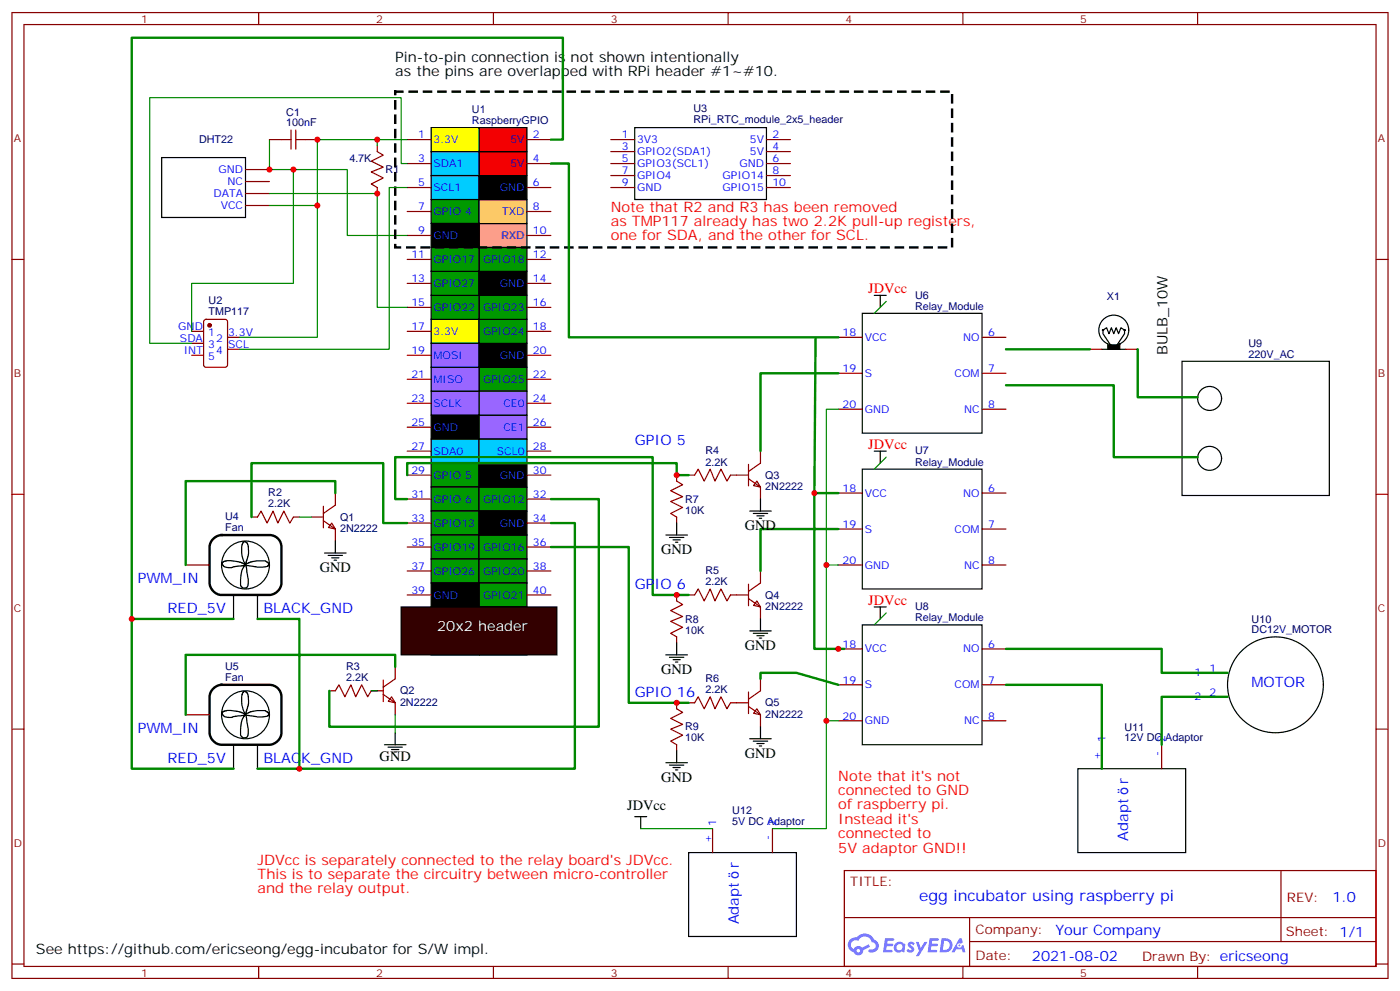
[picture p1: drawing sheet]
<svg xmlns="http://www.w3.org/2000/svg" width="412mm" height="292mm" viewBox="0 0 412 292" stroke-linecap="round" stroke-linejoin="round" font-family="sans-serif">
<g fill="none" stroke="#870000" stroke-width=".35">
<path d="M3.5 3.7h405.4v284.3h-405.4zM7.1 7.2h398.2v277.3h-398.2zM76.2 3.7v3.5M145.3 3.7v3.5M214.5 3.7v3.5M283.6 3.7v3.5M352.8 3.7v3.5M3.5 76.4h3.6M405.3 76.4h3.6M3.5 145.5h3.6M405.3 145.5h3.6M3.5 214.7h3.6"/>
<path d="M405.3 214.7h3.6M248.7 256.3h156.6v28.2h-156.6zM377.3 256.3v20.9M248.7 270.1h156.5M285.6 277.2h119.6M285.6 270.1v14.2M3.5 283.8h3.6M76.2 284.5v3.5M145.3 284.5v3.5M214.5 284.5v3.5M283.6 284.5v3.5M352.8 284.5v3.5"/>
<path d="M405.3 283.8h3.6"/>
</g>
<g fill="#5487ff">
<path d="M267.7 277.5a1.22 1.22 0 0 1 1.7 .2l-.4 .6a.47 .47 0 0 0-.3-.4 .47 .47 0 0 0-.5 .2l.1 .2a1.14 1.14 0 0 1 .8 1.8 1.14 1.14 0 0 1-1.9 0l-.2-.2 .5-.6 .7 .5a.29 .29 0 0 0 .3-.3 .29 .29 0 0 0-.2-.3 1.04 1.04 0 0 1-.6-1.7z"/>
<path d="M260.7 276.2h2.4l.3 .2-.2 .5-1.8 .1-.1 .8h1.5l.3 .4-.3 .4h-1.6l-.2 1.1h1.7l.2 .3-.2 .3-2.6 .1z"/>
<path d="M273.8 276.2h2.4l.3 .2-.1 .5-1.8 .1-.2 .8h1.6l.3 .4-.4 .4-1.6-.1-.1 1.1 1.7 .1 .2 .3-.2 .3-2.6 .1z"/>
<path d="M282.6 276.2h.7l.3 1.3-.6 .3a.69 .69 0 0 0-1 .3 .69 .69 0 0 0 .4 .9 .69 .69 0 0 0 .9-.6l.5-.2 .6 2.2h-.8l-.2-.9h-1.8l-.5 .9h-.8z"/>
<path d="M269.8 277.3h.8l.6 1.8 1.1-1.8h.9l-2.6 4.2h-.8l.9-1.5z"/>
<path d="M277.4 276.2l-.6 4.2h1.3a2.11 2.11 0 0 0 2.5-2.1 2.11 2.11 0 0 0-2.5-2.1zM278.1 277a1.39 1.39 0 0 1 1.7 1.4 1.39 1.39 0 0 1-1.8 1.2h-.3z"/>
<path d="M263.7 277.8a1.54 1.54 0 0 0-.1 2.2 1.54 1.54 0 0 0 2.2 .1l.6 .3 .3-2.3-.2-.3h-.4a1.49 1.49 0 0 0-2.4 0zM264 278.8a.94 .94 0 0 1 1.8 0 .94 .94 0 0 1-1.8 0z"/>
<path d="M250.4 276.6a2.18 2.18 0 0 0 1.1 3.7 1.44 1.44 0 0 0 1.6 .9 1.44 1.44 0 0 0 1.2-1.4l2-1.1-.5-.7-1.9 1a1.47 1.47 0 0 0-2.4 .4 1.39 1.39 0 0 1-.7-1.9 1.39 1.39 0 0 1 2-.5 2.12 2.12 0 0 1 2.2-1.3 2.12 2.12 0 0 1 1.9 1.7 1.14 1.14 0 0 1 1.1 1.4 1.14 1.14 0 0 1-1.7 .7 .43 .43 0 0 0-.5 .4 .43 .43 0 0 0 .4 .5 1.98 1.98 0 0 0 2.5-1.2 1.98 1.98 0 0 0-1.2-2.6 3.1 3.1 0 0 0-5.3-.6l-.9 .1zM252.3 279.9a.55 .55 0 0 1 1.1 0 .55 .55 0 0 1-1.1 0z"/>
<circle cx="282.6" cy="278.3" r=".26"/>
</g>
<g fill="#f00" stroke="#000" stroke-width=".35">
<path d="M141.1 44.6h14.1v7.1h-14.1z"/>
<path d="M141.1 37.6h14.1v7h-14.1z"/>
</g>
<path d="M141.1 108.1h14.1v7.1h-14.1z" fill="#090" stroke="#000" stroke-width=".35"/>
<g fill="#96f" stroke="#000" stroke-width=".35">
<path d="M141.1 122.2h14.1v7.1h-14.1z"/>
<path d="M141.1 115.2h14.1v7h-14.1z"/>
<path d="M127 115.2h14.1v7h-14.1z"/>
<path d="M127 108.1h14.1v7.1h-14.1z"/>
</g>
<path d="M127 94h14.1v7.1h-14.1z" fill="#ff0" stroke="#000" stroke-width=".35"/>
<path d="M127 101.1h14.1v7h-14.1z" fill="#96f" stroke="#000" stroke-width=".35"/>
<g fill="#0cf" stroke="#000" stroke-width=".35">
<path d="M127 51.7h14.1v7h-14.1z"/>
<path d="M127 44.6h14.1v7.1h-14.1z"/>
</g>
<g fill="#090" stroke="#000" stroke-width=".35">
<path d="M141.1 94h14.1v7.1h-14.1z"/>
<path d="M141.1 87h14.1v7h-14.1z"/>
<path d="M127 87h14.1v7h-14.1z"/>
<path d="M127 79.9h14.1v7.1h-14.1z"/>
<path d="M141.1 72.8h14.1v7.1h-14.1z"/>
<path d="M127 72.8h14.1v7.1h-14.1z"/>
</g>
<path d="M127 37.6h14.1v7h-14.1z" fill="#ff0" stroke="#000" stroke-width=".35"/>
<path d="M127 58.7h14.1v7.1h-14.1z" fill="#090" stroke="#000" stroke-width=".35"/>
<path d="M141.1 65.8h14.1v7h-14.1z" fill="#f96" stroke="#000" stroke-width=".35"/>
<path d="M141.1 58.7h14.1v7.1h-14.1z" fill="#fc3" stroke="#000" stroke-width=".35"/>
<path d="M141.1 51.7h14.1v7h-14.1zM127 65.8h14.1v7h-14.1zM141.1 79.9h14.1v7.1h-14.1zM141.1 101.1h14.1v7h-14.1zM127 122.2h14.1v7.1h-14.1z" fill="#000" stroke="#000" stroke-width=".35"/>
<g fill="none" stroke="#870000" stroke-width=".35">
<path d="M119.9 41.1h7.1M119.9 48.2h7.1M119.9 55.2h7.1M155.2 41.1h7.1M155.2 48.2h7.1M155.2 55.2h7.1M119.9 62.3h7.1M119.9 69.3h7.1M119.9 76.4h7.1M155.2 62.3h7.1M155.2 69.3h7.1M155.2 76.4h7.1"/>
<path d="M119.9 83.4h7.1M119.9 90.5h7.1M119.9 97.5h7.1M155.2 83.4h7.1M155.2 90.5h7.1M155.2 97.5h7.1M119.9 104.6h7.1M119.9 111.7h7.1M119.9 118.7h7.1M155.2 104.6h7.1M155.2 111.7h7.1M155.2 118.7h7.1"/>
<path d="M119.9 125.8h7.1M155.2 125.8h7.1"/>
</g>
<g fill="#0cf" stroke="#000" stroke-width=".35">
<path d="M127 129.3h14.1v7h-14.1z"/>
<path d="M141.1 129.3h14.1v7h-14.1z"/>
</g>
<g fill="#090" stroke="#000" stroke-width=".35">
<path d="M127 136.3h14.1v7.1h-14.1z"/>
<path d="M127 143.4h14.1v7.1h-14.1z"/>
<path d="M127 150.5h14.1v7h-14.1z"/>
<path d="M127 157.5h14.1v7.1h-14.1z"/>
<path d="M127 164.6h14.1v7h-14.1z"/>
<path d="M141.1 157.5h14.1v7.1h-14.1z"/>
<path d="M141.1 164.6h14.1v7h-14.1z"/>
<path d="M141.1 171.6h14.1v7.1h-14.1z"/>
<path d="M141.1 143.4h14.1v7.1h-14.1z"/>
</g>
<path d="M141.1 136.3h14.1v7.1h-14.1zM141.1 150.5h14.1v7h-14.1zM127 171.6h14.1v7.1h-14.1z" fill="#000" stroke="#000" stroke-width=".35"/>
<g fill="none" stroke="#870000" stroke-width=".35">
<path d="M119.9 132.8h7.1M119.9 139.9h7.1M155.2 132.8h7.1M155.2 139.9h7.1M119.9 146.9h7.1M119.9 154h7.1M155.2 146.9h7.1M155.2 154h7.1M119.9 161h7.1M119.9 168.1h7.1M119.9 175.2h7.1M155.2 161h7.1"/>
<path d="M155.2 168.1h7.1M155.2 175.2h7.1"/>
</g>
<path d="M141.1 178.7h14.1v7h-14.1z" fill="#c63" stroke="#000" stroke-width=".35"/>
<path d="M127 178.7h14.1v7h-14.1z" fill="#000" stroke="#000" stroke-width=".35"/>
<path d="M127 185.7h14.1v7.1h-14.1z" fill="#90f" stroke="#000" stroke-width=".35"/>
<path d="M141.1 185.7h14.1v7.1h-14.1z" fill="#000" stroke="#000" stroke-width=".35"/>
<g fill="none" stroke="#870000" stroke-width=".35">
<path d="M72.3 57h7.1M72.3 53.4h7.1M72.3 49.9h7.1M111.1 42.9v1.7l1.8 1.1-3.5 1.7 3.5 1.8-3.5 1.4 3.5 1.8-3.5 1.8 1.7 1v1.8M179.9 41.1h7.1M179.9 44.6h7.1M179.9 48.2h7.1M179.9 51.7h7.1M179.9 55.2h7.1M225.8 41.1h7M225.8 44.6h7M225.8 48.2h7"/>
<path d="M225.8 51.7h7M225.8 55.2h7M72.3 60.5h7.1M56.4 97.5h3.6M60.2 94.2l.5-.2h5.6l.7 .4v13l-.4 .7h-5.9l-.7-.4v-13zM67 99.3h3.6M56.4 101.1h3.6M56.4 104.6h3.6M67 102.8h3.6M74.1 152.2h1.7l1.1-1.7 1.8 3.5 1.7-3.5 1.4 3.5 1.8-3.5 1.8 3.5 1-1.8h1.8M91.7 152.2h3.5M95.2 153.3l3.6 2.5v3.5"/>
<path d="M95.2 149v6.4M97.7 154l1.1 1.8-2.1-.5zM98.8 145.2v3.5l-3.6 2.5M54.7 166.3h7M116.4 196.3v3.5l-3.5 2.5M119.9 182.2h7.1M119.9 189.3h7.1M155.2 182.2h7.1M155.2 189.3h7.1M54.7 210.4h7M97 203.4h1.8l1-1.8 1.8 3.5 1.8-3.5 1.4 3.5 1.7-3.5 1.8 3.5 1.1-1.7h3.5M112.9 204.4l3.5 2.5v3.5"/>
<path d="M112.9 200.2v6.4M115.4 205.1l1 1.8-2-.4z"/>
</g>
<g fill="none" stroke="#000" stroke-width=".35">
<path d="M187 37.6h38.8v21.1h-38.8zM47.6 46.4h24.7v17.6h-24.7zM98.8 159.3v3.5M68.8 175.2v7M72.2 166.3l-1.2-.7-2.9-.5-1.9 .1-.8 .5 .6 1.1 .8 .3h1.4l.6-.3 3.2-.3M72.4 166.4l3.4 .6h1.6l1.4-.3 .3-.2v-.7l-1-.7h-2.4l-1.9 .3-1.4 .6 .8-2.9v-2.1l-.4-1.1-.9-.4-.7 1v2.9l.6 1.8 .7 1.5 .6 3.7v1.5l-.5 1.1-1 .1-.7-.8v-2.5l.5-2.2 .9-1.1M75.8 175.2v7M95.6 162.8h6.4M96.7 163.5h4.2M97.7 164.2h2.1M98.4 164.9h.7M68.8 219.3v7"/>
<path d="M72.2 210.4l-1.2-.7-2.9-.5-1.9 .1-.8 .5 .6 1.1 .8 .3h1.4l.6-.3 3.2-.3M72.4 210.5l3.4 .6h1.6l1.4-.3 .3-.2v-.7l-1-.7h-2.4l-1.9 .3-1.4 .6 .8-2.9v-2.1l-.4-1.1-.9-.4-.7 1v2.9l.6 1.8 .7 1.4 .6 3.8v1.5l-.5 1.1-1 .1-.7-.8v-2.5l.5-2.2 .9-1.1M75.8 219.3v7M113.2 219.3h6.4M114.3 220h4.2M116.4 215.7v3.6M115.4 220.7h2.1M116.1 221.4h.7"/>
<circle cx="72.3" cy="166.3" r="7.1"/>
<circle cx="72.3" cy="210.4" r="7.1"/>
</g>
<path d="M79.4 41.1v8.8h22.9v19.4h17.6M79.4 57h31.7v33.5h8.8M86.4 49.9v33.5h-30v14.1M111.1 41.1v1.8M119.9 41.1h-26.4v19.4h-14.1M93.5 60.5v38.8h-22.9M88.2 152.2h3.5M109.4 203.4h1.7M116.4 210.4v5.3" fill="none" stroke="#008700" stroke-width=".35"/>
<circle cx="61.7" cy="95.8" r=".53" fill="#870000" stroke="#870000" stroke-width=".35"/>
<path d="M116.4 27h164.1v45.8h-164.1z" fill="none" stroke="#000" stroke-width=".71" stroke-dasharray="2.1 2.1"/>
<path d="M62.9 158.5a3.6 3.6 0 0 1 2.4-1h14.1a3.5 3.5 0 0 1 3.5 3.5v10.6a3.8 3.8 0 0 1-3.5 3.6h-14.1a3.8 3.8 0 0 1-3.6-3.6v-10.6a3.5 3.5 0 0 1 1.2-2.5zM62.9 202.6a3.6 3.6 0 0 1 2.4-1h14.1a3.5 3.5 0 0 1 3.5 3.5v10.6a3.8 3.8 0 0 1-3.5 3.6h-14.1a3.8 3.8 0 0 1-3.6-3.6v-10.6a3.5 3.5 0 0 1 1.2-2.5z" fill="none" stroke="#000" stroke-width=".71"/>
<path d="M162.3 41.1h3.5v-30h-127v171.1h30M74.1 152.2v-15.9h38.8v17.7h7M98.8 145.2v-3.6h-44.1v24.7M162.3 154h7v72.3h-93.5M162.3 146.9h14.1v67.1h-79.4v-10.6M38.8 182.2v44.1h30M75.8 182.2h12.4v44.1M116.4 196.3v-3.5h-61.7v17.6" fill="none" stroke="#008700" stroke-width=".71"/>
<path d="M118.2 178.7h45.8v14.1h-45.8z" fill="#300" stroke="#000" stroke-width=".35"/>
<g fill="none" stroke="#870000" stroke-width=".35">
<path d="M79.4 41.1h3.5M90 41.1h3.5M246.9 99.3h7.1M289.3 99.3h7M246.9 109.9h7.1M289.3 109.9h7M321 102.8h3.6M331.6 102.8h3.5M199.3 139.9v1.7l1.8 1.1-3.5 1.8 3.5 1.7-3.5 1.4 3.5 1.8-3.5 1.8 1.7 1v1.8M202.8 139.9h1.8l1.1-1.8 1.7 3.5 1.8-3.5 1.4 3.5 1.8-3.5 1.7 3.5 1.1-1.7h5.3M220.5 136.7v6.4M224 132.8v3.5l-3.5 2.5"/>
<path d="M246.9 120.5h7.1M289.3 120.5h7M220.5 140.9l3.5 2.5v3.5M223 141.6l1 1.8-2-.4zM246.9 145.2h7.1M246.9 155.8h7.1M289.3 145.2h7M289.3 155.8h7M199.3 175.2v1.7l1.8 1.1-3.5 1.7 3.5 1.8-3.5 1.4 3.5 1.8-3.5 1.7 1.7 1.1v1.8M202.8 175.2h1.8l1.1-1.8 1.7 3.5 1.8-3.5 1.4 3.5 1.8-3.5 1.7 3.5 1.1-1.7h5.3M220.5 176.2l3.5 2.5v3.5M220.5 172v6.3"/>
<path d="M223 176.9l1 1.8-2-.5zM224 168.1v3.5l-3.5 2.5M246.9 166.3h7.1M289.3 166.3h7M224 199.8v3.6l-3.5 2.4M246.9 191h7.1M289.3 191h7M354.5 198.1h7.1M199.3 206.9v1.8l1.8 1-3.5 1.8 3.5 1.8-3.5 1.4 3.5 1.7-3.5 1.8 1.7 1.1v1.7M202.8 206.9h1.8l1.1-1.8 1.7 3.6 1.8-3.6 1.4 3.6 1.8-3.6 1.7 3.6 1.1-1.8h5.3M220.5 208l3.5 2.4v3.6M220.5 203.7v6.4"/>
<path d="M223 208.7l1 1.7-2-.4zM246.9 201.6h7.1M246.9 212.2h7.1M289.3 201.6h7M289.3 212.2h7M324.6 219.3v7M342.2 219.3v7M354.5 205.1h7.1M209.9 243.9v7.1M227.5 243.9v7.1"/>
</g>
<g fill="none" stroke="#008700" stroke-width=".71">
<path d="M162.3 48.2h5.3v51.1h79.3M240.2 99.7l-.3 45.5h7M246.9 109.9h-22.9v22.9M296.3 113.4h31.8v21.2h24.7M296.3 102.8h24.7M335.1 102.8v14.1h17.7M119.9 139.9v-3.6h79.4v3.6h3.5M119.9 146.9h-3.5v-12.3h75.9v40.6h10.5M239.9 145.2v45.8h8.8M246.9 155.8h-22.9v12.3M162.3 161h22.9v45.9h17.6M224 199.8v-1.7h10.6l12.3 3.5"/>
<path d="M296.3 191h45.9v7.1h19.4M296.3 201.6h28.3v24.7M361.6 205.1h-19.4v14.2"/>
</g>
<g fill="none" stroke="#000" stroke-width=".35">
<path d="M254 92.3h35.3v35.2h-35.3zM257.5 87h3.6M259.3 87v3.5M324.9 97.5v.7l2.1 3.2M324.9 97.2l1.1-.7 .7 1.7 .7-1.7 .7 1.7 .7-1.7 .7 1.7 .7-1.7 1.1 .7M331.3 97.5v.7l-2.2 3.2M324.6 102.8h7M348.2 106.4h43.4v39.5h-43.4zM254 138.1h35.3v35.3h-35.3zM257.5 132.8h3.6M259.3 132.8v3.5M196.1 157.5h6.4"/>
<path d="M197.2 158.2h4.2M198.3 158.9h2.1M199 159.6h.7M199.3 154v3.5M220.8 150.5h6.4M221.9 151.2h4.2M223 151.9h2.1M223.7 152.6h.7M224 146.9v3.6M257.5 178.7h3.6M259.3 178.7v3.5M196.1 192.8h6.4"/>
<path d="M197.2 193.5h4.2M198.3 194.2h2.1M199 194.9h.7M199.3 189.3v3.5M220.8 185.7h6.4M221.9 186.4h4.2M223 187.1h2.1M223.7 187.9h.7M224 182.2v3.5M254 184h35.3v35.3h-35.3zM220.8 217.5h6.4M221.9 218.2h4.2"/>
<path d="M223 218.9h2.1M223.7 219.6h.7M224 214v3.5M196.1 224.5h6.4M197.2 225.2h4.2M198.3 226h2.1M199 226.7h.7M199.3 221v3.5M317.5 226.3h31.7v24.7h-31.7zM187 240.4h3.5M188.7 240.4v3.5M202.8 251h31.8v24.7h-31.8z"/>
<circle cx="328.1" cy="97.2" r="4.4"/>
<circle cx="356.3" cy="117.3" r="3.5"/>
<circle cx="356.3" cy="134.9" r="3.5"/>
<circle cx="375.7" cy="201.6" r="14.1"/>
</g>
<g fill="#000" stroke="#000" stroke-width=".35">
<path d="M326.3 101.4h3.5v-.1v1.5h-3.5z"/>
<circle cx="324.9" cy="97.2" r=".18"/>
<circle cx="331.3" cy="97.2" r=".18"/>
</g>
<path d="M119.9 55.2h-5.2v47.6h-44.1M119.9 48.2h-1.7v-19.4h-74.1v72.3h12.3M261.1 88.7l-3.6 3.6M246.9 120.5h-3.5v45.8h3.5M261.1 134.6l-3.6 3.5M243.4 166.3v45.9h3.5M261.1 180.4l-3.6 3.6M243.4 212.2v31.7h-15.9M188.7 243.9h21.2" fill="none" stroke="#008700" stroke-width=".35"/>
<path d="M85.7 38.3v5.6M87.1 38.3v5.6M82.9 41.1h2.8M87.1 41.1h2.9" fill="none" stroke="#a10000" stroke-width=".35"/>
<g fill="#c00">
<circle cx="111.1" cy="57" r=".88"/>
<circle cx="111.1" cy="41.1" r=".88"/>
<circle cx="93.5" cy="60.5" r=".88"/>
<circle cx="86.4" cy="49.9" r=".88"/>
<circle cx="38.8" cy="182.2" r=".88"/>
<circle cx="88.2" cy="226.3" r=".88"/>
<circle cx="239.9" cy="145.2" r=".88"/>
<circle cx="199.3" cy="139.9" r=".88"/>
<circle cx="199.3" cy="175.2" r=".88"/>
<circle cx="199.3" cy="206.9" r=".88"/>
<circle cx="243.4" cy="166.3" r=".88"/>
<circle cx="246.9" cy="191" r=".88"/>
<circle cx="243.4" cy="212.2" r=".88"/>
<circle cx="93.5" cy="41.1" r=".88"/>
<circle cx="79.4" cy="49.9" r=".88"/>
</g>
<text font-size="4.6" fill="#00f" x="270.8" y="265.3">egg incubator using raspberry pi</text>
<g font-size="4.2">
<text x="116.4" y="18.2">Pin-to-pin connection is not shown intentionally</text>
<text x="116.4" y="22.4">as the pins are overlapped with RPi header #1~#10.</text>
<text x="344" y="104.6" transform="rotate(-90 344 104.6)">BULB_10W</text>
<text x="219.4" y="156.1">GND</text>
<text x="194.7" y="163.2">GND</text>
<text x="94.2" y="168.5">GND</text>
<text x="219.4" y="191.4">GND</text>
<text x="194.7" y="198.4">GND</text>
<text x="111.8" y="224.2">GND</text>
<text x="219.4" y="223.1">GND</text>
<text x="194.7" y="230.2">GND</text>
<text x="184.7" y="238.3">JDVcc</text>
<text x="10.6" y="281">See https://github.com/ericseong/egg-incubator for S/W impl.</text>
</g>
<g font-size="4.2" fill="#f00">
<text x="179.9" y="62.3">Note that R2 and R3 has been removed</text>
<text x="179.9" y="66.5">as TMP117 already has two 2.2K pull-up registers,</text>
<text x="179.9" y="70.7">one for SDA, and the other for SCL.</text>
<text x="255.8" y="86.3">JDVcc</text>
<text x="255.8" y="132.1">JDVcc</text>
<text x="255.8" y="178">JDVcc</text>
<text x="246.9" y="229.8">Note that it's not</text>
<text x="246.9" y="234.1">connected to GND</text>
<text x="246.9" y="238.3">of raspberry pi.</text>
<text x="246.9" y="242.5">Instead it's</text>
<text x="246.9" y="246.8">connected to</text>
<text x="246.9" y="251">5V adaptor GND!!</text>
<text x="75.8" y="254.5">JDVcc is separately connected to the relay board's JDVcc.</text>
<text x="75.8" y="258.8">This is to separate the circuitry between micro-controller</text>
<text x="75.8" y="263">and the relay output.</text>
</g>
<g font-size="4.2" fill="#00f">
<text x="187" y="131.1">GPIO 5</text>
<text x="40.6" y="171.6">PWM_IN</text>
<text x="187" y="173.4">GPIO 6</text>
<text x="49.4" y="180.4">RED_5V</text>
<text x="77.6" y="180.4">BLACK_GND</text>
<text x="368.7" y="202.3">MOTOR</text>
<text x="187" y="205.1">GPIO 16</text>
<text x="40.6" y="215.7">PWM_IN</text>
<text x="49.4" y="224.5">RED_5V</text>
<text x="77.6" y="224.5">BLACK_GND</text>
<text x="332.3" y="230.9" transform="rotate(-90 332.3 230.9)">r</text>
<text x="332.3" y="247.5" transform="rotate(-90 332.3 247.5)">Adapt</text>
<text x="217.7" y="255.6" transform="rotate(-90 217.7 255.6)">r</text>
<text x="392.5" y="265.6">1.0</text>
<text x="217.7" y="272.2" transform="rotate(-90 217.7 272.2)">Adapt</text>
<text x="310.9" y="275.1">Your Company</text>
<text x="304" y="282.9">2021-08-02</text>
</g>
<g font-size="4.2" fill="#fff">
<text x="201.1" y="132.8">1K</text>
<text x="128.8" y="185.7">20x2 header</text>
<text x="269.9" y="235.1">1K</text>
<text x="162.3" y="252.8">2.2K</text>
</g>
<g font-size="3.9" fill="#800">
<text x="250.5" y="260.9">TITLE:</text>
<text x="379.1" y="265.6">REV:</text>
<text x="287.4" y="275.1">Company:</text>
<text x="378.7" y="275.7">Sheet: 1/1</text>
<text x="287.4" y="282.8">Date:</text>
<text x="336.4" y="282.8">Drawn By: ericseong</text>
</g>
<g font-size="3.2" fill="#800">
<text x="41.6" y="6.7">1</text>
<text x="110.8" y="6.7">2</text>
<text x="179.9" y="6.7">3</text>
<text x="249.1" y="6.7">4</text>
<text x="318.2" y="6.7">5</text>
<text x="4.1" y="41.8">A</text>
<text x="405.9" y="41.8">A</text>
<text x="4.1" y="110.9">B</text>
<text x="405.9" y="110.9">B</text>
<text x="4.1" y="180.1">C</text>
<text x="405.9" y="180.1">C</text>
<text x="4.1" y="249.2">D</text>
<text x="405.9" y="249.2">D</text>
<text x="41.6" y="287.5">1</text>
<text x="110.8" y="287.5">2</text>
<text x="179.9" y="287.5">3</text>
<text x="249.1" y="287.5">4</text>
<text x="318.2" y="287.5">5</text>
</g>
<g font-size="3.2" fill="#000080">
<text x="84.3" y="34">C1</text>
<text x="139" y="33.4">U1</text>
<text x="204.3" y="33.1">U3</text>
<text x="84.3" y="37.2">100nF</text>
<text x="139" y="36.5">RaspberryGPIO</text>
<text x="204.3" y="36.4">RPi_RTC_module_2x5_header</text>
<text x="58.6" y="42.1">DHT22</text>
<text x="102.9" y="47.6">4.7K</text>
<text x="113.6" y="51">R1</text>
<text x="61.4" y="89.5">U2</text>
<text x="269.5" y="87.9">U6</text>
<text x="326.1" y="88.5">X1</text>
<text x="61.4" y="92.8">TMP117</text>
<text x="269.5" y="91.2">Relay_Module</text>
<text x="367.8" y="105.3">220V_AC</text>
<text x="367.8" y="102">U9</text>
<text x="207.8" y="137.1">2.2K</text>
<text x="207.8" y="133.8">R4</text>
<text x="269.5" y="137.1">Relay_Module</text>
<text x="269.5" y="133.8">U7</text>
<text x="225.4" y="141">Q3</text>
<text x="79" y="149.4">2.2K</text>
<text x="79" y="146.1">R2</text>
<text x="201.8" y="148">R7</text>
<text x="225.4" y="144.2">2N2222</text>
<text x="66.3" y="153.2">U4</text>
<text x="100.2" y="153.3">Q1</text>
<text x="201.8" y="151.3">10K</text>
<text x="66.3" y="156.5">Fan</text>
<text x="100.2" y="156.6">2N2222</text>
<text x="207.8" y="172.3">2.2K</text>
<text x="207.8" y="169.1">R5</text>
<text x="225.4" y="179.5">2N2222</text>
<text x="225.4" y="176.2">Q4</text>
<text x="269.5" y="179.7">U8</text>
<text x="201.8" y="183.3">R8</text>
<text x="269.5" y="182.9">Relay_Module</text>
<text x="368.7" y="183.3">U10</text>
<text x="201.8" y="186.5">10K</text>
<text x="368.7" y="186.4">DC12V_MOTOR</text>
<text x="66.3" y="197.3">U5</text>
<text x="102" y="197.3">R3</text>
<text x="66.3" y="200.6">Fan</text>
<text x="102" y="200.6">2.2K</text>
<text x="207.8" y="200.8">R6</text>
<text x="117.8" y="207.7">2N2222</text>
<text x="117.8" y="204.5">Q2</text>
<text x="207.8" y="204.1">2.2K</text>
<text x="225.4" y="208">Q5</text>
<text x="201.8" y="215">R9</text>
<text x="225.4" y="211.2">2N2222</text>
<text x="331.3" y="215.1">U11</text>
<text x="201.8" y="218.3">10K</text>
<text x="331.3" y="218.2">12V DC Adaptor</text>
<text x="215.7" y="239.8">U12</text>
<text x="215.7" y="242.9">5V DC Adaptor</text>
</g>
<g font-size="3.2" fill="#00f">
<text x="123.2" y="40.7">1</text>
<text x="157" y="40.7">2</text>
<text x="183.2" y="40.7">1</text>
<text x="227.5" y="40.7">2</text>
<text x="123.2" y="47.8">3</text>
<text x="127.7" y="42.2">3.3V</text>
<text x="150.3" y="42.2">5V</text>
<text x="157" y="47.8">4</text>
<text x="183.2" y="44.3">3</text>
<text x="183.2" y="47.8">5</text>
<text x="187.7" y="42.2">3V3</text>
<text x="187.7" y="45.7">GPIO2(SDA1)</text>
<text x="220.9" y="42.2">5V</text>
<text x="220.9" y="45.7">5V</text>
<text x="227.5" y="44.3">4</text>
<text x="227.5" y="47.8">6</text>
<text x="64.3" y="51">GND</text>
<text x="127.7" y="49.2">SDA1</text>
<text x="150.3" y="49.2">5V</text>
<text x="183.2" y="51.3">7</text>
<text x="187.7" y="49.2">GPIO3(SCL1)</text>
<text x="187.7" y="52.7">GPIO4</text>
<text x="212.8" y="52.7">GPIO14</text>
<text x="217.8" y="49.2">GND</text>
<text x="227.5" y="51.3">8</text>
<text x="62.9" y="58">DATA</text>
<text x="67" y="54.5">NC</text>
<text x="123.2" y="54.9">5</text>
<text x="127.7" y="56.3">SCL1</text>
<text x="147.2" y="56.3">GND</text>
<text x="157" y="54.9">6</text>
<text x="183.2" y="54.9">9</text>
<text x="187.7" y="56.3">GND</text>
<text x="212.8" y="56.3">GPIO15</text>
<text x="227.5" y="54.9">10</text>
<text x="65" y="61.6">VCC</text>
<text x="123.2" y="61.9">7</text>
<text x="127.7" y="63.3">GPIO 4</text>
<text x="147.9" y="63.3">TXD</text>
<text x="157" y="61.9">8</text>
<text x="123.2" y="69">9</text>
<text x="127.7" y="70.4">GND</text>
<text x="147.7" y="70.4">RXD</text>
<text x="157" y="69">10</text>
<text x="121.2" y="76">11</text>
<text x="127.7" y="77.4">GPIO17</text>
<text x="142.3" y="77.4">GPIO18</text>
<text x="157" y="76">12</text>
<text x="121.2" y="83.1">13</text>
<text x="157" y="83.1">14</text>
<text x="127.7" y="84.5">GPIO27</text>
<text x="147.2" y="84.5">GND</text>
<text x="121.2" y="90.1">15</text>
<text x="127.7" y="91.5">GPIO22</text>
<text x="142.3" y="91.5">GPIO23</text>
<text x="157" y="90.1">16</text>
<text x="52.5" y="97.2">GND</text>
<text x="53" y="100.7">SDA</text>
<text x="61.3" y="99">1</text>
<text x="63.7" y="100.7">2</text>
<text x="67.2" y="99">3.3V</text>
<text x="121.2" y="97.2">17</text>
<text x="127.7" y="98.6">3.3V</text>
<text x="142.3" y="98.6">GPIO24</text>
<text x="157" y="97.2">18</text>
<text x="248.2" y="99">18</text>
<text x="254.7" y="100.4">VCC</text>
<text x="283.7" y="100.4">NO</text>
<text x="291" y="99">6</text>
<text x="54.1" y="104.2">INT</text>
<text x="61.3" y="102.5">3</text>
<text x="61.3" y="106">5</text>
<text x="63.7" y="104.2">4</text>
<text x="67.2" y="102.5">SCL</text>
<text x="121.2" y="104.2">19</text>
<text x="127.7" y="105.7">MOSI</text>
<text x="147.2" y="105.7">GND</text>
<text x="157" y="104.2">20</text>
<text x="121.2" y="111.3">21</text>
<text x="127.7" y="112.7">MISO</text>
<text x="142.3" y="112.7">GPIO25</text>
<text x="157" y="111.3">22</text>
<text x="248.2" y="109.5">19</text>
<text x="254.7" y="110.9">S</text>
<text x="281.2" y="110.9">COM</text>
<text x="291" y="109.5">7</text>
<text x="121.2" y="118.4">23</text>
<text x="127.7" y="119.8">SCLK</text>
<text x="148.3" y="119.8">CE0</text>
<text x="157" y="118.4">24</text>
<text x="121.2" y="125.4">25</text>
<text x="157" y="125.4">26</text>
<text x="248.2" y="120.1">20</text>
<text x="254.7" y="121.5">GND</text>
<text x="284" y="121.5">NC</text>
<text x="291" y="120.1">8</text>
<text x="127.7" y="126.8">GND</text>
<text x="148.3" y="126.8">CE1</text>
<text x="121.2" y="132.5">27</text>
<text x="127.7" y="133.9">SDA0</text>
<text x="146.3" y="133.9">SCL0</text>
<text x="157" y="132.5">28</text>
<text x="121.2" y="139.5">29</text>
<text x="127.7" y="140.9">GPIO 5</text>
<text x="147.2" y="140.9">GND</text>
<text x="157" y="139.5">30</text>
<text x="121.2" y="146.6">31</text>
<text x="127.7" y="148">GPIO 6</text>
<text x="142.3" y="148">GPIO12</text>
<text x="157" y="146.6">32</text>
<text x="248.2" y="144.8">18</text>
<text x="254.7" y="146.2">VCC</text>
<text x="283.7" y="146.2">NO</text>
<text x="291" y="144.8">6</text>
<text x="121.2" y="153.6">33</text>
<text x="127.7" y="155">GPIO13</text>
<text x="147.2" y="155">GND</text>
<text x="157" y="153.6">34</text>
<text x="248.2" y="155.4">19</text>
<text x="291" y="155.4">7</text>
<text x="121.2" y="160.7">35</text>
<text x="157" y="160.7">36</text>
<text x="254.7" y="156.8">S</text>
<text x="281.2" y="156.8">COM</text>
<text x="121.2" y="167.7">37</text>
<text x="127.7" y="162.1">GPIO19</text>
<text x="142.3" y="162.1">GPIO16</text>
<text x="157" y="167.7">38</text>
<text x="248.2" y="166">20</text>
<text x="254.7" y="167.4">GND</text>
<text x="284" y="167.4">NC</text>
<text x="291" y="166">8</text>
<text x="127.7" y="169.2">GPIO26</text>
<text x="142.3" y="169.2">GPIO20</text>
<text x="121.2" y="174.8">39</text>
<text x="127.7" y="176.2">GND</text>
<text x="142.3" y="176.2">GPIO21</text>
<text x="157" y="174.8">40</text>
<text x="127.7" y="183.6">GND</text>
<text x="150" y="183.6">TV</text>
<text x="248.2" y="190.7">18</text>
<text x="291" y="190.7">6</text>
<text x="254.7" y="192.1">VCC</text>
<text x="283.7" y="192.1">NO</text>
<text x="356.3" y="197.7">1</text>
<text x="248.2" y="201.3">19</text>
<text x="254.7" y="202.7">S</text>
<text x="281.2" y="202.7">COM</text>
<text x="291" y="201.3">7</text>
<text x="351.8" y="199.1">1</text>
<text x="351.8" y="206.2">2</text>
<text x="356.3" y="204.8">2</text>
<text x="248.2" y="211.8">20</text>
<text x="254.7" y="213.3">GND</text>
<text x="284" y="213.3">NC</text>
<text x="291" y="211.8">8</text>
<text x="325.6" y="218.5" transform="rotate(-90 325.6 218.5)">1</text>
<text x="343.3" y="218.5" transform="rotate(-90 343.3 218.5)">2</text>
<text x="324.2" y="223.6" transform="rotate(-90 324.2 223.6)">+</text>
<text x="341.8" y="222.5" transform="rotate(-90 341.8 222.5)">-</text>
<text x="211" y="243.2" transform="rotate(-90 211 243.2)">1</text>
<text x="228.6" y="243.2" transform="rotate(-90 228.6 243.2)">2</text>
<text x="209.5" y="248.3" transform="rotate(-90 209.5 248.3)">+</text>
<text x="227.2" y="247.2" transform="rotate(-90 227.2 247.2)">-</text>
</g>
</svg>
